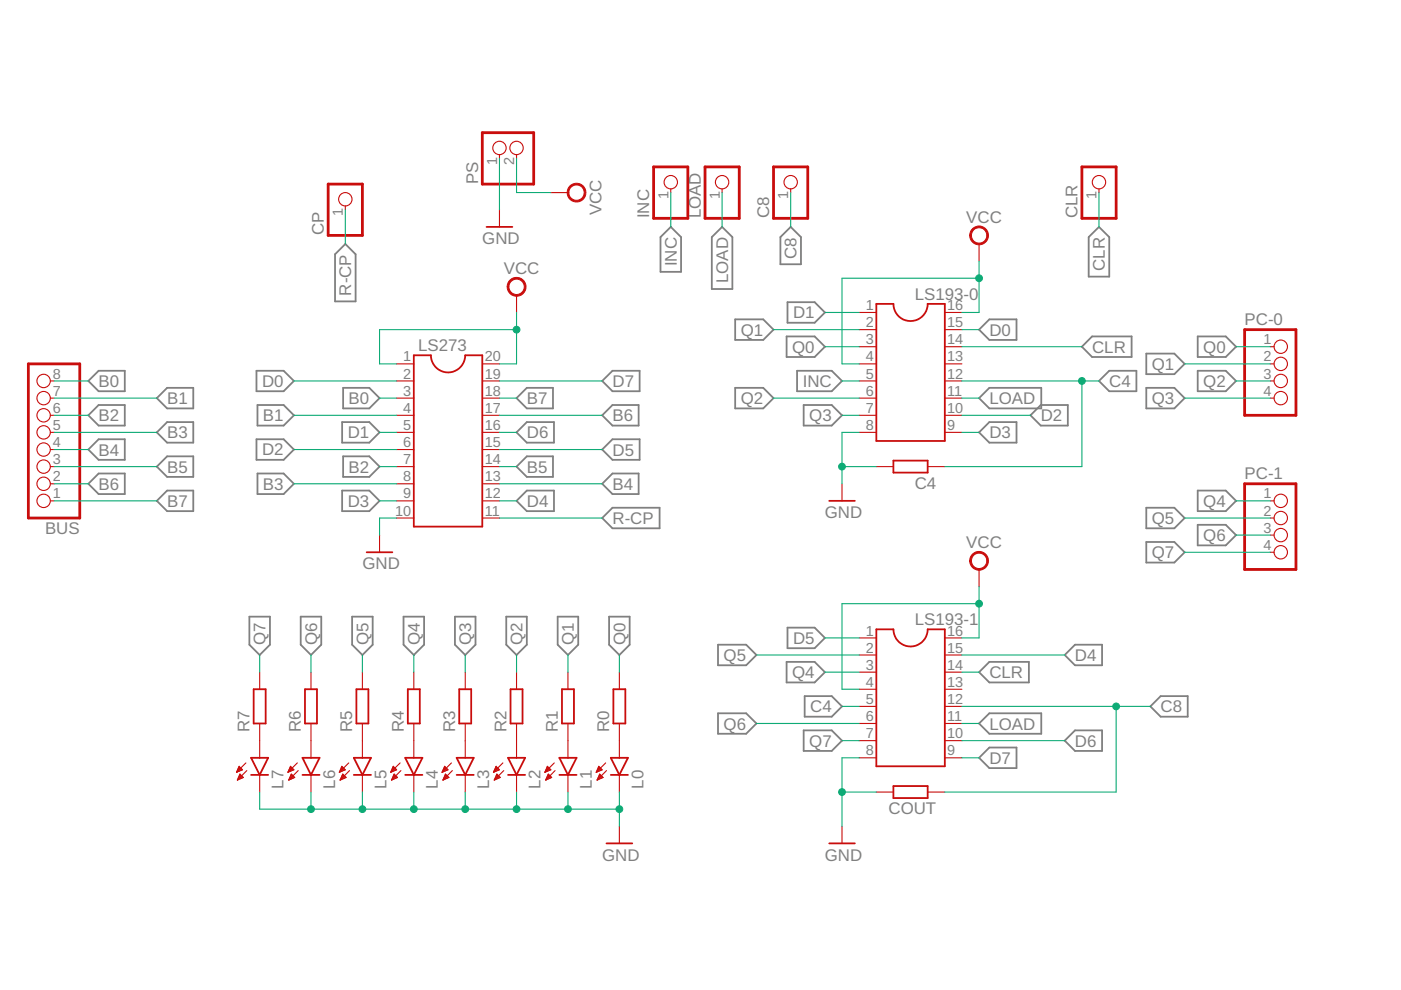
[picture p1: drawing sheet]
<svg xmlns="http://www.w3.org/2000/svg" width="297mm" height="210mm" viewBox="0 0 297 210" stroke-linecap="round" stroke-linejoin="round" font-family="sans-serif">
<g fill="none" stroke="#808080" stroke-width=".38">
<path d="M73.2 51.7l2.2 2.2v10h-4.4v-10zM140 50.3l2.2-2.2 2.2 2.2v7.3h-4.4zM150.9 50.3l2.2-2.2 2.2 2.2v11h-4.4zM165.5 50.3l2.1-2.2 2.2 2.2v5.7h-4.3zM230.8 50.3l2.2-2.2 2.2 2.2v8.4h-4.4zM54.4 78.6h5.7l2.2 2.2-2.2 2.2h-5.7zM155.9 67.7h5.9l2.2 2.2-2.2 2.2h-5.9zM166.8 71.3h5.9l2.2 2.2-2.2 2.2h-5.9zM167 64.1h5.7l2.2 2.2-2.2 2.1h-5.7zM169 78.6h7.3l2.2 2.2-2.2 2.2h-7.3zM207.6 69.9l2.2-2.2h5.7v4.4h-5.7zM231.5 71.3h8.4v4.4h-8.4l-2.1-2.2z"/>
<path d="M243 75h6l2.2 2.2-2.2 2.1h-6zM253.9 71.3h6l2.2 2.2-2.2 2.2h-6zM253.9 78.6h6l2.2 2.2-2.2 2.2h-6zM18.7 80.8l2.2-2.2h5.6v4.4h-5.6zM18.7 88.1l2.2-2.2h5.6v4.3h-5.6zM20.9 93.1h5.6v4.4h-5.6l-2.2-2.2zM33.3 84.4l2.1-2.2h5.6v4.4h-5.6zM33.3 98.9l2.1-2.1h5.6v4.3h-5.6zM35.4 89.5h5.6v4.4h-5.6l-2.1-2.2zM54.4 93.1h5.7l2.2 2.2-2.2 2.2h-5.7zM54.6 85.9h5.5l2.2 2.2-2.2 2.1h-5.5zM72.5 89.5h5.8l2.2 2.2-2.2 2.2h-5.8z"/>
<path d="M72.7 82.2h5.6l2.2 2.2-2.2 2.2h-5.6zM72.7 96.8h5.6l2.2 2.1-2.2 2.2h-5.6zM109.5 84.4l2.2-2.2h5.5v4.4h-5.5zM109.5 98.9l2.2-2.1h5.5v4.3h-5.5zM111.7 89.5h5.8v4.4h-5.8l-2.2-2.2zM127.7 80.8l2.2-2.2h5.7v4.4h-5.7zM127.7 88.1l2.2-2.2h5.5v4.3h-5.5zM127.7 95.3l2.2-2.2h5.7v4.4h-5.7zM155.9 82.2h5.9l2.2 2.2-2.2 2.2h-5.9zM170.4 85.9h5.9l2.2 2.2-2.2 2.1h-5.9zM207.6 84.4l2.2-2.2h11v4.4h-11zM207.6 91.7l2.2-2.2h5.7v4.4h-5.7z"/>
<path d="M218.5 88.1l2.2-2.2h5.7v4.3h-5.7zM233 80.8l2.2-2.2h5.7v4.4h-5.7zM243 82.2h6l2.2 2.2-2.2 2.2h-6zM18.7 102.6l2.2-2.2h5.6v4.4h-5.6zM33.3 106.2l2.1-2.2h5.6v4.4h-5.6zM54.6 100.4h5.5l2.2 2.2-2.2 2.2h-5.5zM72.5 104h5.8l2.2 2.2-2.2 2.2h-5.8zM109.5 106.2l2.2-2.2h5.8v4.4h-5.8zM127.7 109.8l2.2-2.1h9.9v4.3h-9.9zM127.7 102.6l2.2-2.2h5.5v4.4h-5.5zM243 107.7h6l2.2 2.1-2.2 2.2h-6zM243 114.9h6l2.2 2.2-2.2 2.2h-6z"/>
<path d="M253.9 104h6l2.2 2.2-2.2 2.2h-6zM253.9 111.3h6l2.2 2.2-2.2 2.1h-6zM52.9 130.7h4.3v6l-2.1 2.2-2.2-2.2zM63.8 130.7h4.3v6l-2.2 2.2-2.1-2.2zM74.7 130.7h4.3v6l-2.2 2.2-2.1-2.2zM85.6 130.7h4.3v6l-2.2 2.2-2.1-2.2zM96.5 130.7h4.3v6l-2.2 2.2-2.1-2.2zM107.3 130.7h4.4v6l-2.2 2.2-2.2-2.2zM118.2 130.7h4.4v6l-2.2 2.2-2.2-2.2zM129.1 130.7h4.4v6l-2.2 2.2-2.2-2.2zM152.2 136.7h6l2.2 2.2-2.2 2.2h-6zM167 133.1h5.7l2.2 2.2-2.2 2.1h-5.7z"/>
<path d="M225.7 138.9l2.2-2.2h5.8v4.4h-5.8zM152.2 151.2h6l2.2 2.2-2.2 2.2h-6zM166.8 140.3h5.9l2.2 2.2-2.2 2.2h-5.9zM170.4 154.9h5.9l2.2 2.1-2.2 2.2h-5.9zM170.6 147.6h5.7l2.2 2.2-2.2 2.2h-5.7zM207.6 142.5l2.2-2.2h8.3v4.4h-8.3zM207.6 153.4l2.2-2.2h11v4.4h-11zM227.9 154.9h5.8v4.3h-5.8l-2.2-2.2zM243.9 149.8l2.2-2.2h5.7v4.4h-5.7zM207.6 160.7l2.2-2.2h5.7v4.4h-5.7z"/>
</g>
<path d="M69.6 39h7.2v10.9h-7.2zM102.3 28.1h10.9v10.9h-10.9zM138.6 35.4h7.2v10.9h-7.2zM149.5 35.4h7.2v10.9h-7.2zM164 35.4h7.3v10.9h-7.3zM229.4 35.4h7.2v10.9h-7.2zM6 77.2h10.9v32.6h-10.9zM263.9 69.9h10.9v18.2h-10.9zM263.9 102.6h10.9v18.1h-10.9z" fill="none" stroke="#c90d0c" stroke-width=".59"/>
<g fill="none" stroke="#c90d0c" stroke-width=".23">
<path d="M105.9 32.8v.8M109.5 32.8v.8M73.2 43.7v.8M105.9 44.5v3.6M116.8 40.8h3.6M142.2 40v.8M153.1 40v.8M167.6 40v.8M207.6 51.7v3.7M233 40v.8M84.1 77.2h3.6M102.3 77.2h3.6"/>
<path d="M109.5 62.6v3.7M182.2 73.5h3.6M182.2 77.2h3.6M182.2 66.3h3.6M182.2 69.9h3.6M200.3 73.5h3.6M200.3 77.2h3.6M200.3 66.3h3.6M200.3 69.9h3.6M269.3 73.5h.8M269.3 77.2h.8M10.7 80.8h.8"/>
<path d="M10.7 84.4h.8M10.7 88.1h.8M10.7 91.7h.8M10.7 98.9h.8M10.7 95.3h.8M84.1 80.8h3.6M84.1 84.4h3.6M84.1 88.1h3.6M84.1 91.7h3.6M84.1 98.9h3.6M84.1 95.3h3.6M102.3 80.8h3.6"/>
<path d="M102.3 84.4h3.6M102.3 88.1h3.6M102.3 91.7h3.6M102.3 98.9h3.6M102.3 95.3h3.6M182.2 80.8h3.6M182.2 84.4h3.6M182.2 88.1h3.6M182.2 91.7h3.6M185.8 98.9h3.6M196.7 98.9h3.6M200.3 80.8h3.6"/>
<path d="M200.3 84.4h3.6M200.3 88.1h3.6M200.3 91.7h3.6M269.3 80.8h.8M269.3 84.4h.8M10.7 106.2h.8M10.7 102.6h.8M80.5 113.5v3.6M84.1 106.2h3.6M84.1 109.8h3.6M84.1 102.6h3.6M102.3 106.2h3.6"/>
<path d="M102.3 109.8h3.6M102.3 102.6h3.6M178.5 102.6v3.6M269.3 106.2h.8M269.3 109.8h.8M269.3 113.5h.8M269.3 117.1h.8M182.2 135.3h3.6M182.2 138.9h3.6M200.3 135.3h3.6M200.3 138.9h3.6M207.6 120.7v3.7"/>
<path d="M55.1 142.5v3.6M55.1 153.4v7.3M65.9 142.5v3.6M65.9 153.4v7.3M76.8 142.5v3.6M76.8 153.4v7.3M87.7 142.5v3.6M87.7 153.4v7.3M98.6 142.5v3.6M98.6 153.4v7.3M109.5 142.5v3.6M109.5 153.4v7.3"/>
<path d="M120.4 142.5v3.6M120.4 153.4v7.3M131.3 142.5v3.6M131.3 153.4v7.3M182.2 142.5h3.6M182.2 146.1h3.6M182.2 149.8h3.6M182.2 153.4h3.6M182.2 157h3.6M200.3 142.5h3.6M200.3 146.1h3.6M200.3 149.8h3.6"/>
<path d="M200.3 153.4h3.6M200.3 157h3.6M50.2 163.7h.2M50.3 163.5h.5M50.4 163.3h.8M50.4 165.3h.1M50.4 163.1h.9M50.4 165.1h.5M50.5 162.9h.6M50.5 165h.8M50.6 162.7h.3M50.6 164.8h.9"/>
<path d="M50.7 162.5h.1M50.7 164.6h.7M50.7 162.5l.7 .7-1.3 .5zM50.8 164.4h.4M50.8 164.2h.2M50.9 164.1l.7 .7-1.3 .6zM52.1 161.8l-2 1.9M52.3 163.4l-2 2M55.1 164.3v3.6M61.1 163.7h.2M61.2 163.5h.5M61.2 163.3h.9"/>
<path d="M61.2 165.3h.1M61.3 163.1h.9M61.3 165.1h.5M61.4 162.9h.6M61.4 165h.8M61.5 162.7h.3M61.5 164.8h.9M61.6 162.5h.1M61.6 164.6h.6M61.6 162.5l.7 .7-1.3 .5zM61.6 164.4h.5M61.7 164.2h.2"/>
<path d="M61.8 164.1l.7 .7-1.3 .6zM63 161.8l-2 1.9M63.2 163.4l-2 2M65.9 164.3v3.6M72 163.7h.2M72.1 163.5h.5M72.1 163.3h.9M72.1 165.3h.1M72.2 163.1h.9M72.2 165.1h.5M72.3 162.9h.6M72.3 165h.8"/>
<path d="M72.4 162.7h.3M72.4 164.8h.9M72.5 162.5h.1M72.5 164.6h.6M72.5 162.5l.7 .7-1.3 .5zM72.5 164.4h.4M72.6 164.2h.2M72.7 164.1l.7 .7-1.3 .6zM73.9 161.8l-2 1.9M74.1 163.4l-2 2M76.8 164.3v3.6M82.9 163.7h.2"/>
<path d="M83 163.5h.5M83 163.3h.9M83 165.3h.1M83.1 163.1h.9M83.1 165.1h.5M83.2 162.9h.6M83.2 165h.8M83.3 162.7h.3M83.3 164.8h.9M83.4 162.5h.1M83.4 164.6h.6M83.4 162.5l.7 .7-1.3 .5z"/>
<path d="M83.4 164.4h.4M83.5 164.2h.2M83.6 164.1l.7 .7-1.3 .6zM84.8 161.8l-2 1.9M85 163.4l-2 2M87.7 164.3v3.6M93.8 163.7h.2M93.9 163.5h.5M93.9 163.3h.9M93.9 165.3h.1M94 163.1h.9M94 165.1h.5"/>
<path d="M94.1 162.9h.6M94.1 165h.8M94.2 162.7h.3M94.2 164.8h.9M94.3 162.5h.1M94.3 164.6h.6M94.3 162.5l.7 .7-1.3 .5zM94.3 164.4h.4M94.4 164.2h.2M94.4 164.1l.8 .7-1.3 .6zM95.7 161.8l-2 1.9M95.9 163.4l-2 2"/>
<path d="M98.6 164.3v3.6M104.7 163.7h.1M104.7 163.5h.6M104.8 163.3h.9M104.8 165.3h.1M104.9 163.1h.9M104.9 165.1h.5M105 162.9h.6M105 165h.8M105.1 162.7h.3M105.1 164.8h.9M105.1 162.5h.1"/>
<path d="M105.2 164.6h.6M105.2 162.5l.7 .7-1.3 .5zM105.2 164.4h.4M105.3 164.2h.2M105.3 164.1l.8 .7-1.3 .6zM106.6 161.8l-2 1.9M106.8 163.4l-2 2M109.5 164.3v3.6M115.5 163.7h.2M115.6 163.5h.6M115.7 163.3h.9M115.7 165.3h.1"/>
<path d="M115.8 163.1h.9M115.8 165.1h.5M115.9 162.9h.6M115.9 165h.8M116 162.7h.3M116 164.8h.9M116 162.5h.1M116 164.6h.7M116.1 162.5l.7 .7-1.3 .5zM116.1 164.4h.4M116.2 164.2h.2M116.2 164.1l.8 .7-1.3 .6z"/>
<path d="M117.5 161.8l-2 1.9M117.7 163.4l-2 2M120.4 164.3v3.6M126.4 163.7h.2M126.5 163.5h.6M126.6 163.3h.9M126.6 165.3h.1M126.7 163.1h.9M126.7 165.1h.4M126.8 162.9h.6M126.8 165h.8M126.9 162.7h.3"/>
<path d="M126.9 164.8h.9M126.9 162.5h.1M126.9 164.6h.7M127 162.5l.7 .7-1.3 .5zM127 164.4h.4M127.1 164.2h.1M127.1 164.1l.8 .7-1.3 .6zM128.4 161.8l-2 1.9M128.6 163.4l-2 2M131.3 164.3v3.6M131.3 175.2v3.6M178.5 175.2v3.6"/>
<path d="M182.2 160.7h3.6M185.8 167.9h3.6M196.7 167.9h3.6M200.3 160.7h3.6"/>
<circle cx="105.9" cy="31.4" r="1.42"/>
<circle cx="109.5" cy="31.4" r="1.42"/>
<circle cx="142.2" cy="38.6" r="1.42"/>
<circle cx="153.1" cy="38.6" r="1.42"/>
<circle cx="167.6" cy="38.6" r="1.42"/>
<circle cx="233" cy="38.6" r="1.42"/>
<circle cx="73.2" cy="42.2" r="1.42"/>
<circle cx="271.5" cy="77.2" r="1.42"/>
<circle cx="271.5" cy="73.5" r="1.42"/>
<circle cx="9.2" cy="84.4" r="1.42"/>
<circle cx="9.2" cy="80.8" r="1.42"/>
<circle cx="9.2" cy="95.3" r="1.42"/>
<circle cx="9.2" cy="98.9" r="1.42"/>
<circle cx="9.2" cy="91.7" r="1.42"/>
<circle cx="9.2" cy="88.1" r="1.42"/>
<circle cx="271.5" cy="80.8" r="1.42"/>
<circle cx="271.5" cy="84.4" r="1.42"/>
<circle cx="9.2" cy="102.6" r="1.42"/>
<circle cx="9.2" cy="106.2" r="1.42"/>
<circle cx="271.5" cy="109.8" r="1.42"/>
<circle cx="271.5" cy="113.5" r="1.42"/>
<circle cx="271.5" cy="106.2" r="1.42"/>
<circle cx="271.5" cy="117.1" r="1.42"/>
</g>
<g fill="#c90d0c" stroke="#c90d0c" stroke-width=".21">
<path d="M206.2 48.4a2 2 0 0 1 3.1 .6 2 2 0 0 1-1.2 2.8 2 2 0 0 1-2.5-1.9h.4a1.63 1.63 0 0 1 2.3-1.5 1.63 1.63 0 0 1 .3 2.7 1.63 1.63 0 0 1-2.6-.9v-.3h-.4a2.01 2.01 0 0 1 .6-1.5z" fill-rule="evenodd"/>
<path d="M120.9 39.3a2 2 0 0 1 3.1 .6 2 2 0 0 1-1.3 2.9 2 2 0 0 1-2.5-2h.4a1.64 1.64 0 0 1 2.4-1.3 1.64 1.64 0 0 1 .2 2.7 1.64 1.64 0 0 1-2.6-1v-.4h-.4a2.01 2.01 0 0 1 .7-1.5z" fill-rule="evenodd"/>
<path d="M206.2 117.4a1.99 1.99 0 0 1 3.1 .6 1.99 1.99 0 0 1-1.2 2.8 1.99 1.99 0 0 1-2.5-1.9h.4a1.63 1.63 0 0 1 2.3-1.5 1.63 1.63 0 0 1 .3 2.7 1.63 1.63 0 0 1-2.6-.8v-.4h-.4a1.92 1.92 0 0 1 .6-1.5z" fill-rule="evenodd"/>
<path d="M108.2 59.3a2 2 0 0 1 3.1 .6 2 2 0 0 1-1.3 2.9 2 2 0 0 1-2.5-2h.4a1.63 1.63 0 0 1 2.3-1.5 1.63 1.63 0 0 1 .4 2.7 1.63 1.63 0 0 1-2.7-.8v-.4h-.4a2.01 2.01 0 0 1 .7-1.5z" fill-rule="evenodd"/>
</g>
<g fill="none" stroke="#c90d0c" stroke-width=".38">
<path d="M103.2 48.1h5.4M87.7 75.3h3.7a3.6 3.6 0 0 0 3.6 3.7 3.6 3.6 0 0 0 3.6-3.7h3.7v36.4h-14.6zM185.8 64.4h3.6a3.6 3.6 0 0 0 3.7 3.7 3.6 3.6 0 0 0 3.6-3.7h3.6v29.1h-14.5zM189.4 97.7h7.3v2.5h-7.3zM77.7 117.1h5.5M175.8 106.2h5.5M185.8 133.4h3.6a3.6 3.6 0 0 0 3.7 3.7 3.6 3.6 0 0 0 3.6-3.7h3.6v29.1h-14.5zM53.8 146.1h2.5v7.3h-2.5zM64.7 146.1h2.5v7.3h-2.5zM75.6 146.1h2.5v7.3h-2.5zM86.5 146.1h2.5v7.3h-2.5zM97.4 146.1h2.5v7.3h-2.5z"/>
<path d="M108.2 146.1h2.6v7.3h-2.6zM119.1 146.1h2.6v7.3h-2.6zM130 146.1h2.6v7.3h-2.6zM53.2 164.3h3.7M53.2 160.7h3.7l-1.8 3.6zM64.1 164.3h3.7M64.1 160.7h3.7l-1.9 3.6zM75 164.3h3.7M75 160.7h3.7l-1.9 3.6zM85.9 164.3h3.7M85.9 160.7h3.7l-1.9 3.6zM96.8 160.7h3.6l-1.8 3.6z"/>
<path d="M96.8 164.3h3.6M107.7 164.3h3.6M107.7 160.7h3.6l-1.8 3.6zM118.6 164.3h3.6M118.6 160.7h3.6l-1.8 3.6zM128.6 178.8h5.4M129.5 164.3h3.6M129.5 160.7h3.6l-1.8 3.6zM175.8 178.8h5.5M189.4 166.7h7.3v2.5h-7.3z"/>
</g>
<g fill="none" stroke="#0dab76" stroke-width=".23">
<path d="M105.9 33.6v10.9M109.5 33.6v7.2h7.3M73.2 44.5v7.2M142.2 40.8v7.3M153.1 40.8v7.3M167.6 40.8v7.3M207.6 59h-29.1v18.2h3.7M207.6 55.4v10.9h-3.7M233 40.8v7.3M109.5 66.3v10.9h-3.6M109.5 69.9h-29v7.3h3.6M164 69.9h18.2"/>
<path d="M174.9 66.3h7.3M174.9 73.5h7.3M203.9 69.9h3.7M203.9 73.5h25.5M251.2 77.2h18.1M262.1 73.5h7.2M11.5 91.7h21.8M11.5 98.9h21.8M11.5 80.8h7.2M11.5 84.4h21.8M11.5 88.1h7.2M11.5 95.3h7.2"/>
<path d="M62.3 80.8h21.8M62.3 88.1h21.8M62.3 95.3h21.8M80.5 91.7h3.6M80.5 98.9h3.6M80.5 84.4h3.6M105.9 91.7h3.6M105.9 98.9h3.6M105.9 80.8h21.8M105.9 84.4h3.6M105.9 88.1h21.8M105.9 95.3h21.8"/>
<path d="M164 84.4h18.2M178.5 98.9h7.3M178.5 80.8h3.7M178.5 88.1h3.7M182.2 91.7h-3.7v10.9M203.9 91.7h3.7M203.9 80.8h29.1M203.9 84.4h3.7M203.9 88.1h14.6M229.4 80.8v18.1h-29.1M251.2 84.4h18.1M262.1 80.8h7.2"/>
<path d="M11.5 106.2h21.8M11.5 102.6h7.2M62.3 102.6h21.8M80.5 106.2h3.6M84.1 109.8h-3.6v3.7M105.9 109.8h21.8M105.9 106.2h3.6M105.9 102.6h21.8M251.2 109.8h18.1M251.2 117.1h18.1M262.1 106.2h7.2M262.1 113.5h7.2"/>
<path d="M55.1 138.9v3.6M65.9 138.9v3.6M76.8 138.9v3.6M87.7 138.9v3.6M98.6 138.9v3.6M109.5 138.9v3.6M120.4 138.9v3.6M131.3 138.9v3.6M160.4 138.9h21.8M174.9 135.3h7.3M203.9 138.9h21.8M207.6 128h-29.1v18.1h3.7"/>
<path d="M207.6 124.4v10.9h-3.7M160.4 153.4h21.8M174.9 142.5h7.3M178.5 149.8h3.7M178.5 157h3.7M203.9 142.5h3.7M203.9 149.8h40M203.9 153.4h3.7M203.9 157h21.8M236.6 149.8v18.1h-36.3M55.1 167.9v3.7h76.2M65.9 167.9v3.7"/>
<path d="M76.8 167.9v3.7M87.7 167.9v3.7M98.6 167.9v3.7M109.5 167.9v3.7M120.4 167.9v3.7M131.3 167.9v7.3M178.5 167.9h7.3M182.2 160.7h-3.7v14.5M203.9 160.7h3.7"/>
</g>
<g fill="#0dab76" stroke="#0dab76" stroke-width=".21">
<circle cx="178.5" cy="98.9" r=".72"/>
<circle cx="131.3" cy="171.6" r=".72"/>
<circle cx="120.4" cy="171.6" r=".72"/>
<circle cx="109.5" cy="171.6" r=".72"/>
<circle cx="98.6" cy="171.6" r=".72"/>
<circle cx="87.7" cy="171.6" r=".72"/>
<circle cx="76.8" cy="171.6" r=".72"/>
<circle cx="65.9" cy="171.6" r=".72"/>
<circle cx="178.5" cy="167.9" r=".72"/>
<circle cx="207.6" cy="59" r=".72"/>
<circle cx="207.6" cy="128" r=".72"/>
<circle cx="109.5" cy="69.9" r=".72"/>
<circle cx="229.4" cy="80.8" r=".72"/>
<circle cx="236.6" cy="149.8" r=".72"/>
</g>
<g font-size="3.6" fill="#808080">
<text x="101.4" y="39" transform="rotate(-90 101.4 39)">PS</text>
<text x="127.5" y="45.7" transform="rotate(-90 127.5 45.7)">VCC</text>
<text x="137.7" y="46.3" transform="rotate(-90 137.7 46.3)">INC</text>
<text x="148.6" y="46.3" transform="rotate(-90 148.6 46.3)">LOAD</text>
<text x="163.1" y="46.3" transform="rotate(-90 163.1 46.3)">C8</text>
<text x="204.9" y="47.2">VCC</text>
<text x="228.5" y="46.3" transform="rotate(-90 228.5 46.3)">CLR</text>
<text x="68.7" y="49.9" transform="rotate(-90 68.7 49.9)">CP</text>
<text x="102.3" y="51.7">GND</text>
<text x="106.8" y="58.1">VCC</text>
<text x="143.5" y="56.4" transform="rotate(-90 143.5 56.4)">INC</text>
<text x="168.9" y="54.9" transform="rotate(-90 168.9 54.9)">C8</text>
<text x="234.3" y="57.4" transform="rotate(-90 234.3 57.4)">CLR</text>
<text x="74.5" y="62.7" transform="rotate(-90 74.5 62.7)">R-CP</text>
<text x="154.4" y="60" transform="rotate(-90 154.4 60)">LOAD</text>
<text x="194" y="63.5">LS193-0</text>
<text x="157.1" y="71.2">Q1</text>
<text x="168.1" y="67.5">D1</text>
<text x="209.8" y="71.2">D0</text>
<text x="263.9" y="69">PC-0</text>
<text x="88.6" y="74.4">LS273</text>
<text x="168" y="74.8">Q0</text>
<text x="231.6" y="74.8">CLR</text>
<text x="255.1" y="74.8">Q0</text>
<text x="20.9" y="82.1">B0</text>
<text x="55.6" y="82.1">D0</text>
<text x="129.9" y="82.1">D7</text>
<text x="170.2" y="82.1">INC</text>
<text x="235.2" y="82.1">C4</text>
<text x="244.2" y="78.4">Q1</text>
<text x="255.1" y="82.1">Q2</text>
<text x="20.9" y="89.3">B2</text>
<text x="35.4" y="85.7">B1</text>
<text x="55.8" y="89.3">B1</text>
<text x="73.9" y="85.7">B0</text>
<text x="111.7" y="85.7">B7</text>
<text x="129.9" y="89.3">B6</text>
<text x="157.1" y="85.7">Q2</text>
<text x="171.6" y="89.3">Q3</text>
<text x="209.8" y="85.7">LOAD</text>
<text x="220.7" y="89.3">D2</text>
<text x="244.2" y="85.7">Q3</text>
<text x="35.4" y="92.9">B3</text>
<text x="73.7" y="92.9">D1</text>
<text x="111.7" y="92.9">D6</text>
<text x="209.8" y="92.9">D3</text>
<text x="20.9" y="96.6">B4</text>
<text x="35.4" y="100.2">B5</text>
<text x="55.6" y="96.6">D2</text>
<text x="73.9" y="100.2">B2</text>
<text x="111.7" y="100.2">B5</text>
<text x="129.9" y="96.6">D5</text>
<text x="263.9" y="101.7">PC-1</text>
<text x="20.9" y="103.8">B6</text>
<text x="35.4" y="107.5">B7</text>
<text x="55.8" y="103.8">B3</text>
<text x="73.7" y="107.5">D3</text>
<text x="111.7" y="107.5">D4</text>
<text x="129.9" y="103.8">B4</text>
<text x="193.9" y="103.6">C4</text>
<text x="255.1" y="107.5">Q4</text>
<text x="9.5" y="113.3">BUS</text>
<text x="129.9" y="111.1">R-CP</text>
<text x="174.9" y="109.8">GND</text>
<text x="244.2" y="111.1">Q5</text>
<text x="204.9" y="116.2">VCC</text>
<text x="244.2" y="118.4">Q7</text>
<text x="255.1" y="114.7">Q6</text>
<text x="76.8" y="120.7">GND</text>
<text x="56.3" y="136.7" transform="rotate(-90 56.3 136.7)">Q7</text>
<text x="67.2" y="136.7" transform="rotate(-90 67.2 136.7)">Q6</text>
<text x="78.1" y="136.7" transform="rotate(-90 78.1 136.7)">Q5</text>
<text x="89" y="136.7" transform="rotate(-90 89 136.7)">Q4</text>
<text x="99.9" y="136.7" transform="rotate(-90 99.9 136.7)">Q3</text>
<text x="110.8" y="136.7" transform="rotate(-90 110.8 136.7)">Q2</text>
<text x="121.7" y="136.7" transform="rotate(-90 121.7 136.7)">Q1</text>
<text x="132.6" y="136.7" transform="rotate(-90 132.6 136.7)">Q0</text>
<text x="168.1" y="136.5">D5</text>
<text x="194" y="132.5">LS193-1</text>
<text x="153.4" y="140.1">Q5</text>
<text x="168" y="143.8">Q4</text>
<text x="209.8" y="143.8">CLR</text>
<text x="227.9" y="140.2">D4</text>
<text x="52.9" y="155.2" transform="rotate(-90 52.9 155.2)">R7</text>
<text x="63.8" y="155.2" transform="rotate(-90 63.8 155.2)">R6</text>
<text x="74.7" y="155.2" transform="rotate(-90 74.7 155.2)">R5</text>
<text x="85.6" y="155.2" transform="rotate(-90 85.6 155.2)">R4</text>
<text x="96.5" y="155.2" transform="rotate(-90 96.5 155.2)">R3</text>
<text x="107.4" y="155.2" transform="rotate(-90 107.4 155.2)">R2</text>
<text x="118.3" y="155.2" transform="rotate(-90 118.3 155.2)">R1</text>
<text x="129.2" y="155.2" transform="rotate(-90 129.2 155.2)">R0</text>
<text x="153.4" y="154.7">Q6</text>
<text x="171.8" y="151">C4</text>
<text x="209.8" y="154.7">LOAD</text>
<text x="246.1" y="151">C8</text>
<text x="171.6" y="158.3">Q7</text>
<text x="209.8" y="161.9">D7</text>
<text x="227.9" y="158.3">D6</text>
<text x="60.1" y="167.2" transform="rotate(-90 60.1 167.2)">L7</text>
<text x="71" y="167.2" transform="rotate(-90 71 167.2)">L6</text>
<text x="81.9" y="167.2" transform="rotate(-90 81.9 167.2)">L5</text>
<text x="92.8" y="167.2" transform="rotate(-90 92.8 167.2)">L4</text>
<text x="103.7" y="167.2" transform="rotate(-90 103.7 167.2)">L3</text>
<text x="114.6" y="167.2" transform="rotate(-90 114.6 167.2)">L2</text>
<text x="125.5" y="167.2" transform="rotate(-90 125.5 167.2)">L1</text>
<text x="136.4" y="167.2" transform="rotate(-90 136.4 167.2)">L0</text>
<text x="188.4" y="172.6">COUT</text>
<text x="127.7" y="182.5">GND</text>
<text x="174.9" y="182.5">GND</text>
</g>
<g font-size="3.1" fill="#808080">
<text x="105.4" y="35" transform="rotate(-90 105.4 35)">1</text>
<text x="109" y="35" transform="rotate(-90 109 35)">2</text>
<text x="72.7" y="45.9" transform="rotate(-90 72.7 45.9)">1</text>
<text x="141.7" y="42.3" transform="rotate(-90 141.7 42.3)">1</text>
<text x="152.6" y="42.3" transform="rotate(-90 152.6 42.3)">1</text>
<text x="167.1" y="42.3" transform="rotate(-90 167.1 42.3)">1</text>
<text x="232.5" y="42.3" transform="rotate(-90 232.5 42.3)">1</text>
<text x="183.6" y="65.7">1</text>
<text x="200.8" y="65.7">16</text>
<text x="183.6" y="69.4">2</text>
<text x="200.8" y="69.4">15</text>
<text x="85.5" y="76.6">1</text>
<text x="102.8" y="76.6">20</text>
<text x="183.6" y="73">3</text>
<text x="183.6" y="76.6">4</text>
<text x="200.8" y="76.6">13</text>
<text x="200.8" y="73">14</text>
<text x="267.9" y="73">1</text>
<text x="267.9" y="76.6">2</text>
<text x="11.2" y="83.9">7</text>
<text x="11.2" y="80.3">8</text>
<text x="85.5" y="80.3">2</text>
<text x="85.5" y="83.9">3</text>
<text x="102.8" y="83.9">18</text>
<text x="102.8" y="80.3">19</text>
<text x="183.6" y="80.3">5</text>
<text x="183.6" y="83.9">6</text>
<text x="200.8" y="83.9">11</text>
<text x="200.8" y="80.3">12</text>
<text x="267.9" y="80.3">3</text>
<text x="267.9" y="83.9">4</text>
<text x="11.2" y="87.5">6</text>
<text x="85.5" y="87.5">4</text>
<text x="102.8" y="87.5">17</text>
<text x="183.6" y="87.5">7</text>
<text x="200.8" y="87.5">10</text>
<text x="11.2" y="94.8">4</text>
<text x="11.2" y="91.2">5</text>
<text x="85.5" y="91.2">5</text>
<text x="85.5" y="94.8">6</text>
<text x="102.8" y="94.8">15</text>
<text x="102.8" y="91.2">16</text>
<text x="183.6" y="91.2">8</text>
<text x="200.8" y="91.2">9</text>
<text x="11.2" y="98.4">3</text>
<text x="85.5" y="98.4">7</text>
<text x="102.8" y="98.4">14</text>
<text x="11.2" y="105.7">1</text>
<text x="11.2" y="102.1">2</text>
<text x="85.5" y="102.1">8</text>
<text x="85.5" y="105.7">9</text>
<text x="102.8" y="105.7">12</text>
<text x="102.8" y="102.1">13</text>
<text x="267.9" y="105.7">1</text>
<text x="83.8" y="109.3">10</text>
<text x="102.8" y="109.3">11</text>
<text x="267.9" y="109.3">2</text>
<text x="267.9" y="113">3</text>
<text x="267.9" y="116.6">4</text>
<text x="183.6" y="134.7">1</text>
<text x="200.8" y="134.7">16</text>
<text x="183.6" y="138.4">2</text>
<text x="183.6" y="142">3</text>
<text x="200.8" y="142">14</text>
<text x="200.8" y="138.4">15</text>
<text x="183.6" y="145.6">4</text>
<text x="183.6" y="149.3">5</text>
<text x="200.8" y="149.3">12</text>
<text x="200.8" y="145.6">13</text>
<text x="183.6" y="152.9">6</text>
<text x="200.8" y="152.9">11</text>
<text x="183.6" y="156.5">7</text>
<text x="183.6" y="160.2">8</text>
<text x="200.8" y="160.2">9</text>
<text x="200.8" y="156.5">10</text>
</g>
</svg>
